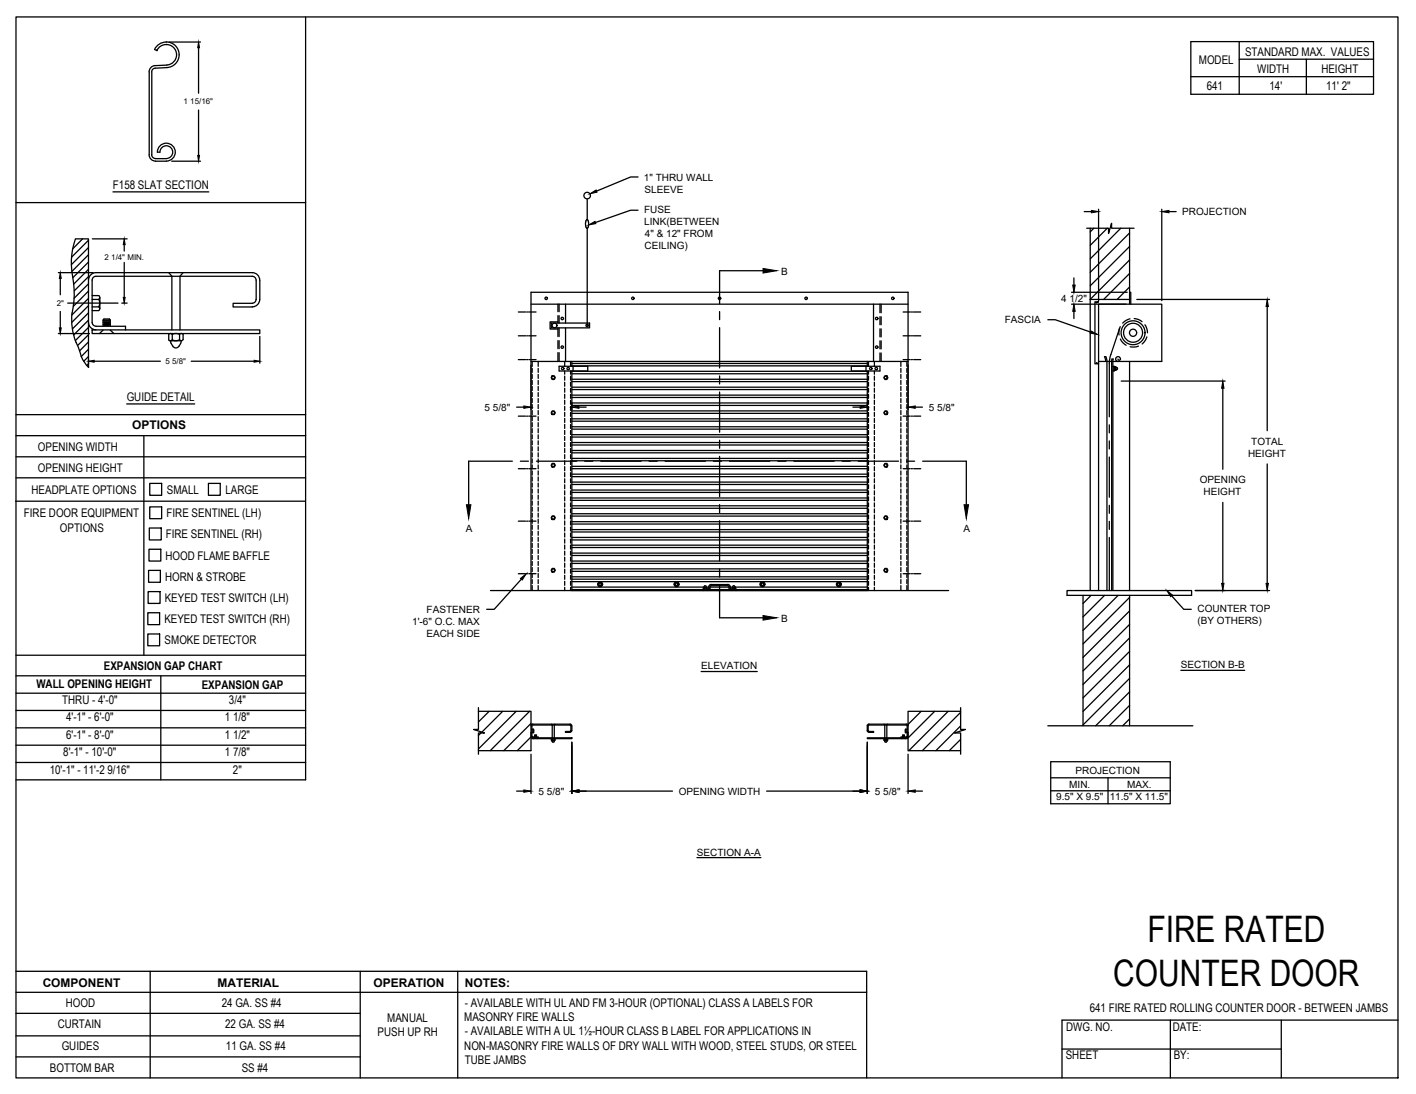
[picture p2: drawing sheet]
<svg xmlns="http://www.w3.org/2000/svg" width="279mm" height="216mm" viewBox="0 0 279 216" stroke-linecap="round" stroke-linejoin="round" font-family="sans-serif">
<!-- layer: ANNOTATIONS -->
<g fill="none" stroke="#000" stroke-width=".25">
<path d="M33.4 8.3h6.2M39.2 9.4v9M33.9 31.8h5.7M39.2 21.7v9M125.9 34.9h-1.5l-6.7 2.8M11.5 53.8h6.9M11.9 54.9v3.3M13.4 59.8h9.9M18.2 47.1h6.9M24 59.8h1.1M24.5 48.3v1.3M24.5 51.8v6.9"/>
<path d="M125.9 41.5h-1.5l-6.9 2.4M211.4 57.7h11M211.9 54.8v1.5M213.9 41.8h1.4M216.8 41.3v18M224.3 59.1h26.2M229.2 41.3v18M230.7 41.8h1.4M11.5 65.8h6.2M11.9 61.5v3.2M17.5 70.9v1M18.6 71.3h13"/>
<path d="M37.7 71.3h12.4M51.3 66.4v5.3M104.8 72.1v8.7M112.8 79.5v1.3M171.1 79.5v1.3M179.2 72v8.8M206.8 63.1h1.4l7 2.4M211.4 60h10.8M211.9 61.4v1.5M221.2 75.2h20.5M241.3 76.6v16M250 60.5v24.5"/>
<path d="M101.9 80.3h1.5M114.2 80.3h1.5M168.3 80.3h1.4M180.6 80.3h1.4M241.3 99.1v16M250 91.6v23.5M102.9 114.3l-5.4 5.9h-1.5M231.2 117.6l2.4 2.6h1.5M235.8 116.5h14.7M138.3 132.5h11.1M233 132.3h12.6M101.9 156.1h1.5"/>
<path d="M104.8 148.8v7.8M112.8 146.5v10.1M114.2 156.1h18.5M151.3 156.1h18.4M171.1 146.5v10.1M179.2 148.8v7.8M180.6 156.1h1.4M207.3 150.3h23.6v8.3h-23.6zM207.3 153.5h23.6M207.3 156.1h23.6M218.6 153.5v5.1M137.5 169.2h12.6"/>
</g>
<!-- layer: SECTION CUTS -->
<g fill="none" stroke="#000" stroke-width=".25">
<path d="M150.6 53.4h-8.6v6.5M142 61.5v1.6M142 64.7v7.9M142 74.2v1.6M142 77.4v7.9M101.1 91h-8.6v8.6M102.7 91h1.6M105.9 91h7.9M115.4 91h1.6M118.6 91h7.9M128.1 91h1.6M131.3 91h7.9"/>
<path d="M140.8 91h1.6M142 86.9v1.6M142 90.1v7.9M142 99.6v1.6M144 91h7.9M153.5 91h1.6M156.7 91h7.9M166.2 91h1.6M169.4 91h7.9M178.9 91h1.6M182.1 91h8.6v8.6M142 102.8v7.9"/>
<path d="M142 112.3v1.6M142 115.5v6.4h8.6"/>
</g>
<path d="M150.6 53l2.7 .4-2.7 .5zM92 99.6h.9l-.4 2.7zM190.2 99.6h.9l-.4 2.7zM150.6 121.5l2.7 .4-2.7 .5z" fill="#000" stroke="#000" stroke-width=".2"/>
<!-- layer: PUSH UP OPERATION RH -->
<g fill="none" stroke="#000" stroke-width=".25">
<path d="M115.9 39.3v4M115.7 45h.2M115.8 45l-.2-.3a1.11 1.11 0 0 1 .3-1.4 1.63 1.63 0 0 1 0 1.7M115.9 45.1v19.4M214.4 45h4.3v1.1l.6-2v.9h4.5M215.1 45v71.5M215.8 45l-.7 .8M216.3 59.8l.5-.2h-.8v12.2h.8l-.5-.2M218.5 45l-3.4 3.4M219.3 44.2v.1M221.1 45l-6 6.1M222.9 57.7h.2v2.3"/>
<path d="M222.9 45v15M222.9 46l-7.8 7.7M222.9 48.6l-7.8 7.8M222.9 51.3l-7.8 7.8h7.8M222.9 54l-5.1 5.1M222.9 56.6l-2.5 2.5M102.3 66.3h1.4M102.3 71h1.4M102.3 61.6h1.4M103.9 71h.2M103.9 66.3h.2M103.9 61.6h.2"/>
<path d="M104.3 66.3h1.5M104.3 61.6h1.5M104.4 71h1.4M104.8 71.3h74.4M104.8 60h74.4M105 71.3v1M105 72.7v.8M105 73.9v.8M105 75.1v.8M105 76.3v.8M105 77.5v.8M105 78.7v.7"/>
<path d="M105 79.8v.8M106.2 71.3v1M106.2 72.7v.8M106.2 73.9v.8M106.2 75.1v.8M106.2 76.3v.8M106.2 77.5v.8M106.2 78.7v.7M106.2 79.8v.8M108.8 63.8h7.5v.9h-7.5zM108.9 74.2h.5l.2 .3-.2 .4h-.5l-.1-.4zM110.1 63.5h-1.6v1.4h1.6"/>
<path d="M110.1 60v1.5M110.1 62.3v1.5M110.1 64.7v1.7M110.1 67.2v1.6M110.1 69.6v1.7M110.3 72.3h5.7v.9h-5.7zM110.3 60v1.5M110.3 62.3v1.5M110.3 64.7v1.7M110.3 67.2v1.6M110.3 69.6v1.7M111.4 71.3v1"/>
<path d="M111.4 73.2v.7M111.4 74.2v.8M111.4 75.4v.8M111.4 76.6v.8M111.4 77.8v.8M111.4 79v.8M111.6 60v3.8M111.6 64.7v6.6M112.6 71.3v1M112.6 73.2v.7M112.6 74.2v.8M112.6 75.4v.8"/>
<path d="M112.6 76.6v.8M112.6 77.8v.8M112.6 79v.8M112.8 79.5h58.3M112.8 78.4h58.3M112.8 78h58.3M112.8 75.3h58.3M112.8 74.8h58.3M112.8 76.4h58.3M112.8 76.9h58.3M112.8 73.8h58.3M112.8 73.3h58.3"/>
<path d="M112.8 71.7h58.3M112.8 72.2h58.3M112.8 71.3v1M112.8 73.2v43.3M113.1 72.3v.9M168 72.3h5.6v.9h-5.6zM170.9 72.3v.9M171.1 71.3v1M171.1 73.2v43.3M171.4 71.3v1M171.4 73.2v.7M171.4 74.2v.8"/>
<path d="M171.4 75.4v.8M171.4 76.6v.8M171.4 77.8v.8M171.4 79v.8M172.4 60v11.3M172.5 71.3v1M172.5 73.2v.7M172.5 74.2v.8M172.5 75.4v.8M172.5 76.6v.8M172.5 77.8v.8M172.5 79v.8"/>
<path d="M173.6 60v1.7M173.6 62.5v1.6M173.6 64.9v1.6M173.6 67.3v1.6M173.6 69.7v1.6M173.9 60v1.7M173.9 62.5v1.6M173.9 64.9v1.6M173.9 67.3v1.6M173.9 69.7v1.6M174.6 74.2h.4l.2 .3-.2 .4h-.4l-.2-.4zM177.8 71.3v1"/>
<path d="M177.8 72.7v.8M177.8 73.9v.8M177.8 75.1v.8M177.8 76.3v.8M177.8 77.5v.8M177.8 78.7v.7M177.8 79.8v.8M178.2 66.3h1.4M178.2 71h1.4M178.2 61.6h1.4M178.9 71.3v1M178.9 72.7v.8"/>
<path d="M178.9 73.9v.8M178.9 75.1v.8M178.9 76.3v.8M178.9 77.5v.8M178.9 78.7v.7M178.9 79.8v.8M179.8 66.3h.2M179.8 71h.2M179.8 61.6h.2M180.2 66.3h1.5M180.2 61.6h1.5M180.3 71h1.4"/>
<path d="M216.8 71.3h2.6M218.2 71.3l-.3-.9a.71 .71 0 0 1 .5 .9v45.2M219.4 71.3v45.2M219.4 70.9v.4M219.4 70.9h.2M219.6 71.3h9.6v-11.3h-12.4v56.5M219.6 72.3h.2v.9h-.2M219.6 71.3v45.2M219.6 70.9v.4M219.9 72.5v-.1h.3l-.1 .7M219.9 72.6v.3M219.9 72.9v.2h.2"/>
<path d="M219.9 72.9h.2M219.9 72.6h.2M220.4 72.6v.3M220.5 72.6l-.3-.1v.5h.1M220.5 72.9l-.2 .1M220.6 70.9l.2 .2 .2-.1a.47 .47 0 0 0-.3-.6 .47 .47 0 0 0-.6 .4 .47 .47 0 0 0 .5 .5M220.9 64.8l-2 6.2v11.3M221 64.5l-.2 .9v.7M221.1 66.9l.5 .7 .6 .5M222.9 71.3v45.2M223 62.9l-.7 .3-.8 .6M223.8 62.9l.8 .2 .7 .4"/>
<path d="M224.6 68.3l-.9 .2-.7-.1M225.9 64.1l.4 .6 .1 1M226.3 66.5l-.2 .6-.7 .8M102.3 92.5h1.4M102.3 82.1h1.4M103.9 92.5h.2M103.9 82.1h.2M104.4 92.5h1.4M104.4 82.1h1.4M105 81v.8M105 82.2v.8M105 83.4v.8"/>
<path d="M105 84.6v.8M105 85.8v.8M105 87v.8M105 88.2v.8M105 89.4v.8M105 90.6v.8M105 91.8v.7M105 92.9v.8M105 94.1v.8M105 95.3v.8M105 96.5v.8M105 97.7v.8"/>
<path d="M105 98.9v.8M106.2 81v.8M106.2 82.2v.8M106.2 83.4v.8M106.2 84.6v.8M106.2 85.8v.8M106.2 87v.8M106.2 88.2v.8M106.2 89.4v.8M106.2 90.6v.8M106.2 91.8v.7M106.2 92.9v.8"/>
<path d="M106.2 94.1v.8M106.2 95.3v.8M106.2 96.5v.8M106.2 97.7v.8M106.2 98.9v.8M108.9 91.5h.5l.2 .3-.2 .4h-.5l-.1-.4zM108.9 81.1h.5l.2 .4-.2 .3h-.5l-.1-.3zM111.4 80.2v.8M111.4 81.4v.8M111.4 82.6v.8M111.4 83.8v.8M111.4 85v.7"/>
<path d="M111.4 86.1v.8M111.4 87.3v.8M111.4 88.5v.8M111.4 89.7v.8M111.4 90.9v.8M111.4 92.1v.8M111.4 93.3v.8M111.4 94.5v.8M111.4 95.7v.8M111.4 96.9v.8M111.4 98v.8M111.4 99.3v.7"/>
<path d="M112.6 80.2v.8M112.6 81.4v.8M112.6 82.6v.8M112.6 83.8v.8M112.6 85v.7M112.6 86.1v.8M112.6 87.3v.8M112.6 88.5v.8M112.6 89.7v.8M112.6 90.9v.8M112.6 92.1v.8M112.6 93.3v.8"/>
<path d="M112.6 94.5v.8M112.6 95.7v.8M112.6 96.9v.8M112.6 98v.8M112.6 99.3v.7M112.8 99.8h58.3M112.8 97.2h58.3M112.8 96.7h58.3M112.8 98.3h58.3M112.8 98.7h58.3M112.8 94.1h58.3M112.8 93.6h58.3"/>
<path d="M112.8 95.1h58.3M112.8 95.6h58.3M112.8 90.9h58.3M112.8 90.5h58.3M112.8 92h58.3M112.8 92.5h58.3M112.8 89.4h58.3M112.8 88.9h58.3M112.8 86.3h58.3M112.8 85.8h58.3M112.8 87.3h58.3M112.8 87.8h58.3"/>
<path d="M112.8 83.1h58.3M112.8 82.7h58.3M112.8 84.2h58.3M112.8 84.7h58.3M112.8 80h58.3M112.8 81.1h58.3M112.8 81.6h58.3M171.4 80.2v.8M171.4 81.4v.8M171.4 82.6v.8M171.4 83.8v.8M171.4 85v.7"/>
<path d="M171.4 86.1v.8M171.4 87.3v.8M171.4 88.5v.8M171.4 89.7v.8M171.4 90.9v.8M171.4 92.1v.8M171.4 93.3v.8M171.4 94.5v.8M171.4 95.7v.8M171.4 96.9v.8M171.4 98v.8M171.4 99.3v.7"/>
<path d="M172.5 80.2v.8M172.5 81.4v.8M172.5 82.6v.8M172.5 83.8v.8M172.5 85v.7M172.5 86.1v.8M172.5 87.3v.8M172.5 88.5v.8M172.5 89.7v.8M172.5 90.9v.8M172.5 92.1v.8M172.5 93.3v.8"/>
<path d="M172.5 94.5v.8M172.5 95.7v.8M172.5 96.9v.8M172.5 98v.8M172.5 99.3v.7M174.6 91.5h.4l.2 .3-.2 .4h-.4l-.2-.4zM174.6 81.1h.4l.2 .4-.2 .3h-.4l-.2-.3zM177.8 81v.8M177.8 82.2v.8M177.8 83.4v.8M177.8 84.6v.8M177.8 85.8v.8"/>
<path d="M177.8 87v.8M177.8 88.2v.8M177.8 89.4v.8M177.8 90.6v.8M177.8 91.8v.7M177.8 92.9v.8M177.8 94.1v.8M177.8 95.3v.8M177.8 96.5v.8M177.8 97.7v.8M177.8 98.9v.8M178.2 92.5h1.4"/>
<path d="M178.2 82.1h1.4M178.9 81v.8M178.9 82.2v.8M178.9 83.4v.8M178.9 84.6v.8M178.9 85.8v.8M178.9 87v.8M178.9 88.2v.8M178.9 89.4v.8M178.9 90.6v.8M178.9 91.8v.7M178.9 92.9v.8"/>
<path d="M178.9 94.1v.8M178.9 95.3v.8M178.9 96.5v.8M178.9 97.7v.8M178.9 98.9v.8M179.8 92.5h.2M179.8 82.1h.2M180.3 92.5h1.4M180.3 82.1h1.4M218.9 83.8v1.6M218.9 87v1.6M218.9 90.2v7.9"/>
<path d="M218.9 99.7v1.6M96.8 116.5h90.4M102.3 102.8h1.4M102.3 113.2h1.4M103.9 102.8h.2M103.9 113.2h.2M104.4 102.8h1.4M104.4 113.2h1.4M104.8 116.5v-58.8h74.4v58.8M105 100.1v.8M105 101.3v.8M105 102.5v.8"/>
<path d="M105 103.7v.8M105 104.9v.7M105 106v.8M105 107.2v.8M105 108.4v.8M105 109.6v.8M105 110.8v.8M105 112v.8M105 113.2v.8M105 114.4v.8M105 115.6v.9M106.2 100.1v.8"/>
<path d="M106.2 101.3v.8M106.2 102.5v.8M106.2 103.7v.8M106.2 104.9v.7M106.2 106v.8M106.2 107.2v.8M106.2 108.4v.8M106.2 109.6v.8M106.2 110.8v.8M106.2 112v.8M106.2 113.2v.8M106.2 114.4v.8"/>
<path d="M106.2 115.6v.9M108.9 112.2h.5l.2 .3-.2 .4h-.5l-.1-.4zM108.9 101.8h.5l.2 .4-.2 .3h-.5l-.1-.3zM111.4 100.4v.8M111.4 101.6v.8M111.4 102.8v.8M111.4 104v.8M111.4 105.2v.8M111.4 106.4v.8M111.4 107.6v.8M111.4 108.8v.8M111.4 110v.7"/>
<path d="M111.4 111.1v.9M111.4 112.3v.8M111.4 113.5v.8M111.4 114.7v.8M111.4 115.9v.6M112.6 100.4v.8M112.6 101.6v.8M112.6 102.8v.8M112.6 104v.8M112.6 105.2v.8M112.6 106.4v.8M112.6 107.6v.8"/>
<path d="M112.6 108.8v.8M112.6 110v.7M112.6 111.1v.9M112.6 112.3v.8M112.6 113.5v.8M112.6 114.7v.8M112.6 115.9v.6M112.8 111.2h58.3M112.8 110.7h58.3M112.8 100.3h58.3M112.8 103.4h58.3M112.8 103h58.3"/>
<path d="M112.8 101.4h58.3M112.8 101.9h58.3M112.8 106.6h58.3M112.8 106.1h58.3M112.8 104.5h58.3M112.8 105h58.3M112.8 109.6h58.3M112.8 109.2h58.3M112.8 107.6h58.3M112.8 108.1h58.3M112.8 116.4h58.3M112.8 114.8h58.3"/>
<path d="M112.8 115.9h26.1M112.8 114.3h58.3M112.8 112.8h58.3M112.8 112.3h58.3M112.8 113.8h58.3M118.2 114.9h.5l.2 .4-.2 .4h-.5l-.2-.4zM133.3 114.9h.4l.3 .4-.3 .4h-.4l-.3-.4zM138.8 116l.1 .3 .1-.3M138.8 116h.7v.2M138.9 116h.5M139 116.2h.3M139 115.7l.2-.1 .2 .2"/>
<path d="M139 115.7l-.1 .2M139.3 116v.2h.2M139.4 115.8v.1M139.4 115.9h.4M139.6 116.3h-.9v.2M139.8 116l-.2 .3M140.1 116l-.3 .5h-.2M140.1 115.9h3.8M140.3 115.3a.54 .54 0 0 0-.5 .8M140.3 115.4h3.3M143.6 115.3a.57 .57 0 0 1 .5 .8M143.8 115.8l-.2-.2h-3.3h-.1l-.1 .5"/>
<path d="M143.8 116l.3 .5h.2M143.9 115.8v.3M144.1 116l.2 .3M144.1 115.9h.4M144.3 116.3h1v.2M144.4 116l.1 .3 .1-.3M144.5 116h.6l.1 .2M144.5 116h.6M144.6 115.8l-.1 .1M144.6 115.8l.2-.2 .3 .3M144.6 116.2h.4M145 116v.2h.1"/>
<path d="M145.1 115.9h26M150.2 114.9h.5l.2 .4-.2 .4h-.5l-.2-.4zM165.3 114.9h.5l.2 .4-.2 .4h-.5l-.2-.4zM171.4 100.4v.8M171.4 101.6v.8M171.4 102.8v.8M171.4 104v.8M171.4 105.2v.8M171.4 106.4v.8M171.4 107.6v.8M171.4 108.8v.8M171.4 110v.7"/>
<path d="M171.4 111.1v.9M171.4 112.3v.8M171.4 113.5v.8M171.4 114.7v.8M171.4 115.9v.6M172.5 100.4v.8M172.5 101.6v.8M172.5 102.8v.8M172.5 104v.8M172.5 105.2v.8M172.5 106.4v.8M172.5 107.6v.8"/>
<path d="M172.5 108.8v.8M172.5 110v.7M172.5 111.1v.9M172.5 112.3v.8M172.5 113.5v.8M172.5 114.7v.8M172.5 115.9v.6M174.6 112.2h.4l.2 .3-.2 .4h-.4l-.2-.4zM174.6 101.8h.4l.2 .4-.2 .3h-.4l-.2-.3zM177.8 100.1v.8M177.8 101.3v.8M177.8 102.5v.8"/>
<path d="M177.8 103.7v.8M177.8 104.9v.7M177.8 106v.8M177.8 107.2v.8M177.8 108.4v.8M177.8 109.6v.8M177.8 110.8v.8M177.8 112v.8M177.8 113.2v.8M177.8 114.4v.8M177.8 115.6v.9M178.2 102.8h1.4"/>
<path d="M178.2 113.2h1.4M178.9 100.1v.8M178.9 101.3v.8M178.9 102.5v.8M178.9 103.7v.8M178.9 104.9v.7M178.9 106v.8M178.9 107.2v.8M178.9 108.4v.8M178.9 109.6v.8M178.9 110.8v.8M178.9 112v.8"/>
<path d="M178.9 113.2v.8M178.9 114.4v.8M178.9 115.6v.9M179.8 102.8h.2M179.8 113.2h.2M180.3 102.8h1.4M180.3 113.2h1.4M210.5 116.5h24.6v1h-24.6zM213.7 117.5v25.7M215.3 117.5l-1.6 1.6M218 117.5l-4.3 4.3M218.9 102.9v1.6"/>
<path d="M218.9 106.1v10.4M220.6 117.5l-6.9 6.9M222.9 117.9l-9.2 9.2M222.9 117.5v25.7M94.4 139.7v4.3h-.9l2.1 .7h-1.2v4.1M189.5 139.7v4.3h1l-2.1 .7h1.1v4.1M222.9 120.6l-9.2 9.2M222.9 123.2l-9.2 9.2M222.9 125.9l-9.2 9.2M222.9 128.6l-9.2 9.1M222.9 131.2l-9.2 9.2M222.9 133.9l-9.2 9.2"/>
<path d="M222.9 136.5l-6.7 6.7M222.9 139.2l-4 4M94.4 140.4h10.4v7.7h-10.4M94.9 144.7l-.5 .4M96.5 140.4l-2.1 2.1M99.2 140.4l-4.1 4.1M101.9 140.4l-7.5 7.4M104.5 140.4l-7.8 7.7M104.8 144.5v.6M104.8 142.8l-5.4 5.3M104.8 145.4l-2.7 2.7M104.8 148.1h-.1"/>
<path d="M104.8 145.2l.3 .4M104.8 143.2l.3-.3h7.4l.3 .2v1.1M104.9 143.9h.3v.2M104.9 145.6h7.9v.2h-7.9zM104.9 144.6h.4M104.9 144.1h.3M104.9 144.4h.4M105.1 143.1l-.2 .1v2l.2 .2h1.1v.2M105.1 143.1h7.4M105.2 144.1v.5M105.3 144v.5M105.5 145.1h.3l.1 .3"/>
<path d="M105.5 145.3h.4M105.5 145.2h.4M105.5 145.6l-.2 .2M105.5 145.1v.3M105.5 145.4h.3M105.5 145.3h.3M105.5 145.1h.3M105.9 145.6l.1 .2M108.8 145.8h.2M108.8 142.9l.2 .2v2.5M108.8 145.8v.3M109 146.1h-.2"/>
<path d="M109 145.8h.5v.3h-.5M109 145.8v.3M109.3 145.8v.3M109.4 146.3v-.2h-.5l.1 .3M109.4 146.3l-.2 .1h-.2M109.5 142.9l-.1 .2v2.5M112.5 143.1l.1 .1v1M112.6 144.2l-.1 .2h-.9v.1h.9M112.8 144.2l-.3 .3M171.1 144.2l.4 .3M171.1 145.6h7.9v.2h-7.9zM171.3 144.2l.2 .2h.9v.1h-.9"/>
<path d="M171.3 143.3v.9M171.5 143.1l-.2 .1M171.5 143.1h7.3M174.4 142.9l.2 .2v2.5M174.5 146.2v-.1h.5l-.1 .3-.3-.1M174.6 146.1h-.2M174.6 145.8h-.2v.3M174.6 146.1h.4M174.6 145.8h.4M174.6 145.8v.3M175 145.8h.2l-.1 .3h-.1M175 145.8v.3"/>
<path d="M175.2 142.9l-.2 .2v2.5M178.1 145.3h.4M178.1 145.2h.4M178.1 145.4l.1-.3h.3v.3M178.1 145.6l-.2 .2M178.2 145.4h.2M178.2 145.3h.2M178.2 145.1h.2M178.5 145.6l.1 .2M178.6 144v.5M178.7 144.6h.3M178.7 144.1v.3h.3"/>
<path d="M178.7 144.4v.2M178.8 143.1l.2 .1v2l-.2 .2h-1v.2M179 143.9l-.4 .1 .4 .1M179.2 145.2l-.4 .4M179.2 143.2l-.4-.3h-7.3l-.3 .2-.1 1.1M179.2 144.5v.6M181.8 140.4l-2.6 2.6M184.4 140.4l-5.2 5.2M187.1 140.4l-7.8 7.7M189.5 140.4h-10.3v7.7h10.3M189.5 140.6l-7.5 7.5M189.5 143.3l-4.8 4.8"/>
<path d="M189.5 145.9l-2.2 2.2M206.8 143.2h28.6M222.9 141.9l-1.4 1.3"/>
<circle cx="115.9" cy="38.6" r=".65"/>
<circle cx="107.8" cy="58.9" r=".24"/>
<circle cx="124.9" cy="58.9" r=".24"/>
<circle cx="142" cy="58.9" r=".24"/>
<circle cx="159.1" cy="58.9" r=".24"/>
<circle cx="176.2" cy="58.9" r=".24"/>
<circle cx="109.1" cy="74.5" r=".29"/>
<circle cx="109.4" cy="64.2" r=".48"/>
<circle cx="110.9" cy="62.9" r=".24"/>
<circle cx="110.9" cy="68.5" r=".24"/>
<circle cx="111" cy="72.7" r=".24"/>
<circle cx="112.1" cy="72.7" r=".24"/>
<circle cx="115.9" cy="64.2" r=".24"/>
<circle cx="171.8" cy="72.7" r=".24"/>
<circle cx="172.9" cy="72.7" r=".24"/>
<circle cx="173" cy="68.5" r=".24"/>
<circle cx="173" cy="62.9" r=".24"/>
<circle cx="174.8" cy="74.5" r=".29"/>
<circle cx="223.6" cy="65.7" r="1.87"/>
<circle cx="223.6" cy="65.7" r="2.36"/>
<circle cx="223.6" cy="65.7" r=".71"/>
<circle cx="109.1" cy="91.8" r=".29"/>
<circle cx="109.1" cy="81.5" r=".29"/>
<circle cx="174.8" cy="81.5" r=".29"/>
<circle cx="174.8" cy="91.8" r=".29"/>
<circle cx="109.1" cy="112.5" r=".29"/>
<circle cx="109.1" cy="102.2" r=".29"/>
<circle cx="118.4" cy="115.3" r=".48"/>
<circle cx="118.4" cy="115.3" r=".24"/>
<circle cx="133.5" cy="115.3" r=".48"/>
<circle cx="133.5" cy="115.3" r=".24"/>
<circle cx="150.4" cy="115.3" r=".48"/>
<circle cx="150.4" cy="115.3" r=".24"/>
<circle cx="165.5" cy="115.3" r=".48"/>
<circle cx="165.5" cy="115.3" r=".24"/>
<circle cx="174.8" cy="112.5" r=".29"/>
<circle cx="174.8" cy="102.2" r=".29"/>
</g>
<!-- layer: ANNOTATIONS -->
<g fill="#000" stroke="#000" stroke-width=".2">
<path d="M39.2 8.3l.2 1.1h-.4zM39 30.7h.4l-.2 1.1zM116.4 38.2l1.2-.7 .2 .4zM11.9 53.8l.2 1.1h-.4zM24.3 58.7h.4l-.2 1.1zM24.5 47.1l.2 1.2h-.4zM116.1 44.4l1.3-.7 .2 .4zM211.7 56.3h.5l-.3 1.4zM215.3 41.5l1.5 .3-1.5 .2zM229.2 41.8l1.5-.3v.5zM11.7 64.7h.4l-.2 1.1zM17.5 71.3l1.1-.2v.4z"/>
<path d="M50.1 71.1l1.2 .2-1.2 .2zM211.9 60l.3 1.4h-.5zM215.2 65.3l1.3 .7-1.4-.3zM241.3 75.2l.2 1.4h-.5zM250 59.1l.3 1.4h-.5zM103.4 80.1l1.4 .2-1.4 .3zM112.8 80.3l1.4-.2v.5zM169.7 80.1l1.4 .2-1.4 .3zM179.2 80.3l1.4-.2v.5zM102.7 114.2l1.1-.9-.8 1.2zM230.2 116.5l1.2 .9-.4 .4zM241 115.1h.5l-.2 1.4z"/>
<path d="M249.8 115.1h.5l-.3 1.4zM103.4 155.9l1.4 .2-1.4 .3zM112.8 156.1l1.4-.2v.5zM169.7 155.9l1.4 .2-1.4 .3zM179.2 156.1l1.4-.2v.5z"/>
</g>
<!-- layer: PUSH UP OPERATION RH -->
<path d="M219.8 73.2h.1" fill="none" stroke="#000" stroke-width=".2"/>
<!-- layer: DETAILS -->
<g fill="none" stroke="#000" stroke-width=".25">
<path d="M29.4 14.2v16.3M30.5 9.8l.5 .2M30.6 12.9a1.26 1.26 0 0 0-1.2 1.3M30.6 13.4a.75 .75 0 0 0-.7 .8l.1 16.3a.72 .72 0 0 0 .7 .8M31 10a2.03 2.03 0 0 1 3.5-.3 2.03 2.03 0 0 1-1.6 3.1M31 10h.1M32.8 8.3a2.53 2.53 0 0 0-2.3 1.5M32.8 8.3h.1M32.8 8.8h.1M32.8 8.3a2.53 2.53 0 0 1 2.5 2.4 2.53 2.53 0 0 1-2.3 2.6l-2.4 .2M32.9 12.8l-2.3 .2M29.4 30.5a1.26 1.26 0 0 0 1.3 1.3"/>
<path d="M30.7 31.3h2.1M30.7 31.8h2.1M32.8 31.3a1.26 1.26 0 0 0 1.3-1.3 1.26 1.26 0 0 0-1.3-1.2 1.26 1.26 0 0 0-1.2 1.2h-.5a1.77 1.77 0 0 1 1.7-1.7 1.77 1.77 0 0 1 1.8 1.7 1.77 1.77 0 0 1-1.8 1.8M16.3 47.1l-1.9 2M17.5 58.9l-3.3 3.3M17.5 57.4l-3 3.1M17.5 56l-2.9 2.9M17.5 54.6l-2.9 2.8M17.5 53.1l-3 3M17.5 51.7l-3.1 3.1M17.5 50.3l-3.3 3.3M17.5 48.9l-3.4 3.3"/>
<path d="M17.5 47.4l-3.4 3.4M17.5 55.3a1.47 1.47 0 0 1 1.4-1.5h30.9a1.5 1.5 0 0 1 1.5 1.5l-.1 3.8a1.5 1.5 0 0 1-1.4 1.5h-3.8v-.7l3.8-.1a.75 .75 0 0 0 .7-.7M18.2 58.3h1.3l.2 .4-.2 .4M18.2 59.1h1.3M19.5 59.1a1.34 1.34 0 0 1 0 1.4l.2 .4-.2 .4M19.7 58.7v2.2M33.3 53.8l.6 .7v10.6M36.1 53.8l-.6 .7v10.6M50.5 55.3a.75 .75 0 0 0-.7-.8h-30.9a.75 .75 0 0 0-.7 .8v8.3M50.5 55.3v3.8M15 67.5a11.7 11.7 0 0 1-.6-6.9 19.5 19.5 0 0 0-.2-7 14.4 14.4 0 0 1 .7-6.5h2.6v25.4M15 67.6l1 2.8"/>
<path d="M17.5 68.9l-1.5 1.5 .8 1.3 .7 .8M17.5 72.5h.1M17.5 71.8l-.4 .3M17.5 70.4l-1 .9M17.5 67.5l-1.8 1.7M17.5 66.1l-2.2 2.1M17.5 64.6l-2.6 2.6M17.5 63.2l-3 2.9M17.5 61.7l-3.2 3.2M17.5 60.3l-3.3 3.3M17.5 63.6a1.47 1.47 0 0 0 1.4 1.5M18.2 65.1h33.1v.7h-33.1z"/>
<path d="M18.2 61.3h1.3M18.2 60.6h1.3M18.2 63.6a.75 .75 0 0 0 .7 .8h5.9v.7M20.3 64.4v-1.3l.2-.2h1.1l.2 .2v1.3M20.3 64h1.5M20.3 63.7h1.5M20.3 63.3h1.5M20.3 65.2l-.7 .6M20.5 64.2h1.1M20.5 63.9h1.1M20.5 63.5h1.1M20.5 63.1h1.1"/>
<path d="M21.8 65.2l.7 .6M33.3 66a.43 .43 0 0 1 .7 0M33.3 66v1.1M33.6 67.2l.2 .5M33.8 67.8l.3 .5a.71 .71 0 0 0 1.2 0l.3-.5M34 67.1a1.43 1.43 0 0 0 1.4 0M34 66a1.43 1.43 0 0 1 1.4 0M34 67l-.4 .3-.3-.2M34 66v1.1M35.4 66l.4-.2 .3 .2M35.4 66v1M35.8 67.2l-.2 .6"/>
<path d="M35.8 67.2l-2.2 .1M36.1 67l-.3 .2-.4-.2M36.1 66v1"/>
</g>
<path d="M17.5 65.8h.1" fill="none" stroke="#000" stroke-width=".2"/>
<!-- layer: TITLE BLOCK -->
<g fill="none" stroke="#000" stroke-width=".25">
<path d="M3.2 3.3h272.6v209.4h-272.6zM60.3 3.3v150.6h-57.1M235 8.2h36v10.4h-36zM235 15.1h36M244.5 11.7h26.5M244.5 8.2v10.4M3.2 40h57.1M22.3 37.9h18.9M25 79.7h13.4M3.1 98.9h57.1M3.2 90.1h57.1M3.2 94.3h57.1"/>
<path d="M3.2 86h57.1M3.2 81.8h57.1M28.4 86v43.3M29.5 95.4h2.4v2.3h-2.4zM41.1 95.4h2.4v2.3h-2.4zM29.2 116.8h2.4v2.3h-2.4zM29.3 112.6h2.3v2.3h-2.3zM29.4 108.4h2.3v2.3h-2.3zM29.5 104.2h2.3v2.4h-2.3zM29.5 100h2.4v2.4h-2.4zM3.2 129.3h57.1M3.2 133.4h57.1"/>
<path d="M3.2 136.8h57.1M29.2 120.9h2.3v2.4h-2.3zM29.2 125.1h2.3v2.3h-2.3zM31.7 133.4v20.5M35.5 131.9h.1M3.2 140.2h57.1M3.2 143.6h57.1M3.2 147.1h57.1M3.2 150.5h57.1M3.2 200h67.9M3.2 195.8h167.8M3.2 191.7h167.8v21"/>
<path d="M29.6 191.7v21M71.1 191.7v21M90.3 191.7v21M3.2 208.6h67.9M3.2 204.4h67.9M209.6 207h43.2M230.9 201.3v11.4M252.8 201.3v11.4M275.8 201.3h-66.2v11.4"/>
</g>
<!-- layer: 0 -->
<path d="M257.8 11.7v6.9" fill="none" stroke="#000" stroke-width=".25"/>
<g font-size="7.2">
<text x="226.4" y="185.9">FIRE RATED</text>
<text x="219.7" y="194.6">COUNTER DOOR</text>
</g>
<g font-size="2.4">
<text x="245.7" y="11.1">STANDARD MAX. VALUES</text>
<text x="236.6" y="12.7">MODEL</text>
<text x="238.1" y="17.8">641</text>
<text x="248.1" y="14.4">WIDTH</text>
<text x="250.5" y="17.8">14'</text>
<text x="260.7" y="14.4">HEIGHT</text>
<text x="261.7" y="17.8">11' 2&quot;</text>
<text x="22.3" y="37.4">F158 SLAT SECTION</text>
<text x="25" y="79.2">GUIDE DETAIL</text>
<text x="7.5" y="89">OPENING WIDTH</text>
<text x="26.1" y="84.7">OPTIONS</text>
<text x="7.5" y="93.1">OPENING HEIGHT</text>
<text x="6.2" y="97.4">HEADPLATE OPTIONS</text>
<text x="32.9" y="97.5">SMALL</text>
<text x="44.5" y="97.5">LARGE</text>
<text x="4.7" y="102.1">FIRE DOOR EQUIPMENT</text>
<text x="11.8" y="104.9">OPTIONS</text>
<text x="32.7" y="106.3">FIRE SENTINEL (RH)</text>
<text x="32.9" y="102.1">FIRE SENTINEL (LH)</text>
<text x="32.7" y="110.4">HOOD FLAME BAFFLE</text>
<text x="32.5" y="118.8">KEYED TEST SWITCH (LH)</text>
<text x="32.6" y="114.6">HORN &amp; STROBE</text>
<text x="32.4" y="123">KEYED TEST SWITCH (RH)</text>
<text x="32.5" y="127.1">SMOKE DETECTOR</text>
<text x="7.2" y="135.8">WALL OPENING HEIGHT</text>
<text x="20.5" y="132.3">EXPANSION GAP CHART</text>
<text x="39.8" y="136">EXPANSION GAP</text>
<text x="12.3" y="139">THRU - 4'-0&quot;</text>
<text x="13" y="142.3">4'-1&quot; - 6'-0&quot;</text>
<text x="44.4" y="142.3">1 1/8&quot;</text>
<text x="45.2" y="138.9">3/4&quot;</text>
<text x="12.5" y="149.2">8'-1&quot; - 10'-0&quot;</text>
<text x="13" y="145.8">6'-1&quot; - 8'-0&quot;</text>
<text x="44.4" y="145.8">1 1/2&quot;</text>
<text x="44.4" y="149.2">1 7/8&quot;</text>
<text x="9.8" y="152.7">10'-1&quot; - 11'-2 9/16&quot;</text>
<text x="46" y="152.8">2&quot;</text>
<text x="8.4" y="194.7">COMPONENT</text>
<text x="42.9" y="194.7">MATERIAL</text>
<text x="73.7" y="194.7">OPERATION</text>
<text x="91.7" y="194.7">NOTES:</text>
<text x="11.4" y="202.8">CURTAIN</text>
<text x="13" y="198.8">HOOD</text>
<text x="43.8" y="198.6">24 GA. SS #4</text>
<text x="44.4" y="202.9">22 GA. SS #4</text>
<text x="76.4" y="201.6">MANUAL</text>
<text x="91.6" y="201.5">MASONRY FIRE WALLS</text>
<text x="91.7" y="198.6">- AVAILABLE WITH UL AND FM 3-HOUR (OPTIONAL) CLASS A LABELS FOR</text>
<text x="210.4" y="203.6">DWG. NO.</text>
<text x="215" y="199.8">641 FIRE RATED ROLLING COUNTER DOOR - BETWEEN JAMBS</text>
<text x="231.4" y="203.4">DATE:</text>
<text x="12.2" y="207.3">GUIDES</text>
<text x="44.6" y="207.2">11 GA. SS #4</text>
<text x="74.5" y="204.5">PUSH UP RH</text>
<text x="91.6" y="207.2">NON-MASONRY FIRE WALLS OF DRY WALL WITH WOOD, STEEL STUDS, OR STEEL</text>
<text x="91.7" y="204.3">- AVAILABLE WITH A UL 1½-HOUR CLASS B LABEL FOR APPLICATIONS IN</text>
<text x="210.3" y="209.1">SHEET</text>
<text x="231.6" y="209">BY:</text>
<text x="9.8" y="211.5">BOTTOM BAR</text>
<text x="47.7" y="211.6">SS #4</text>
<text x="91.7" y="210">TUBE JAMBS</text>
</g>
<g font-size="2">
<text x="127" y="35.6">1&quot; THRU WALL</text>
<text x="127.2" y="38">SLEEVE</text>
<text x="127.1" y="42">FUSE</text>
<text x="127.1" y="44.4">LINK(BETWEEN</text>
<text x="127.2" y="46.8">4&quot; &amp; 12&quot; FROM</text>
<text x="233.3" y="42.5">PROJECTION</text>
<text x="127.2" y="49.1">CEILING)</text>
<text x="154.2" y="54.2">B</text>
<text x="209.4" y="59.5">4 1/2&quot;</text>
<text x="198.3" y="63.8">FASCIA</text>
<text x="95.6" y="81">5 5/8&quot;</text>
<text x="183.3" y="81">5 5/8&quot;</text>
<text x="246.9" y="87.8">TOTAL</text>
<text x="236.7" y="95.4">OPENING</text>
<text x="246.3" y="90.2">HEIGHT</text>
<text x="237.5" y="97.7">HEIGHT</text>
<text x="91.9" y="104.9">A</text>
<text x="190.1" y="104.9">A</text>
<text x="81.3" y="123.4">1'-6&quot; O.C. MAX</text>
<text x="84.1" y="125.7">EACH SIDE</text>
<text x="84.2" y="121">FASTENER</text>
<text x="154.2" y="122.7">B</text>
<text x="236.3" y="123.1">(BY OTHERS)</text>
<text x="236.3" y="120.8">COUNTER TOP</text>
<text x="233" y="131.9">SECTION B-B</text>
<text x="138.3" y="132.1">ELEVATION</text>
<text x="211" y="155.5">MIN.</text>
<text x="212.2" y="152.7">PROJECTION</text>
<text x="222.4" y="155.5">MAX.</text>
<text x="106.3" y="156.8">5 5/8&quot;</text>
<text x="133.9" y="156.8">OPENING WIDTH</text>
<text x="172.6" y="156.8">5 5/8&quot;</text>
<text x="208.4" y="157.9">9.5&quot; X 9.5&quot;</text>
<text x="219" y="157.9">11.5&quot; X 11.5&quot;</text>
<text x="137.5" y="168.8">SECTION A-A</text>
</g>
<g font-size="1.6">
<text x="36.2" y="20.6">1 15/16&quot;</text>
<text x="20.6" y="51.2">2 1/4&quot; MIN.</text>
<text x="11.2" y="60.4">2&quot;</text>
<text x="32.7" y="71.8">5 5/8&quot;</text>
</g>
</svg>
